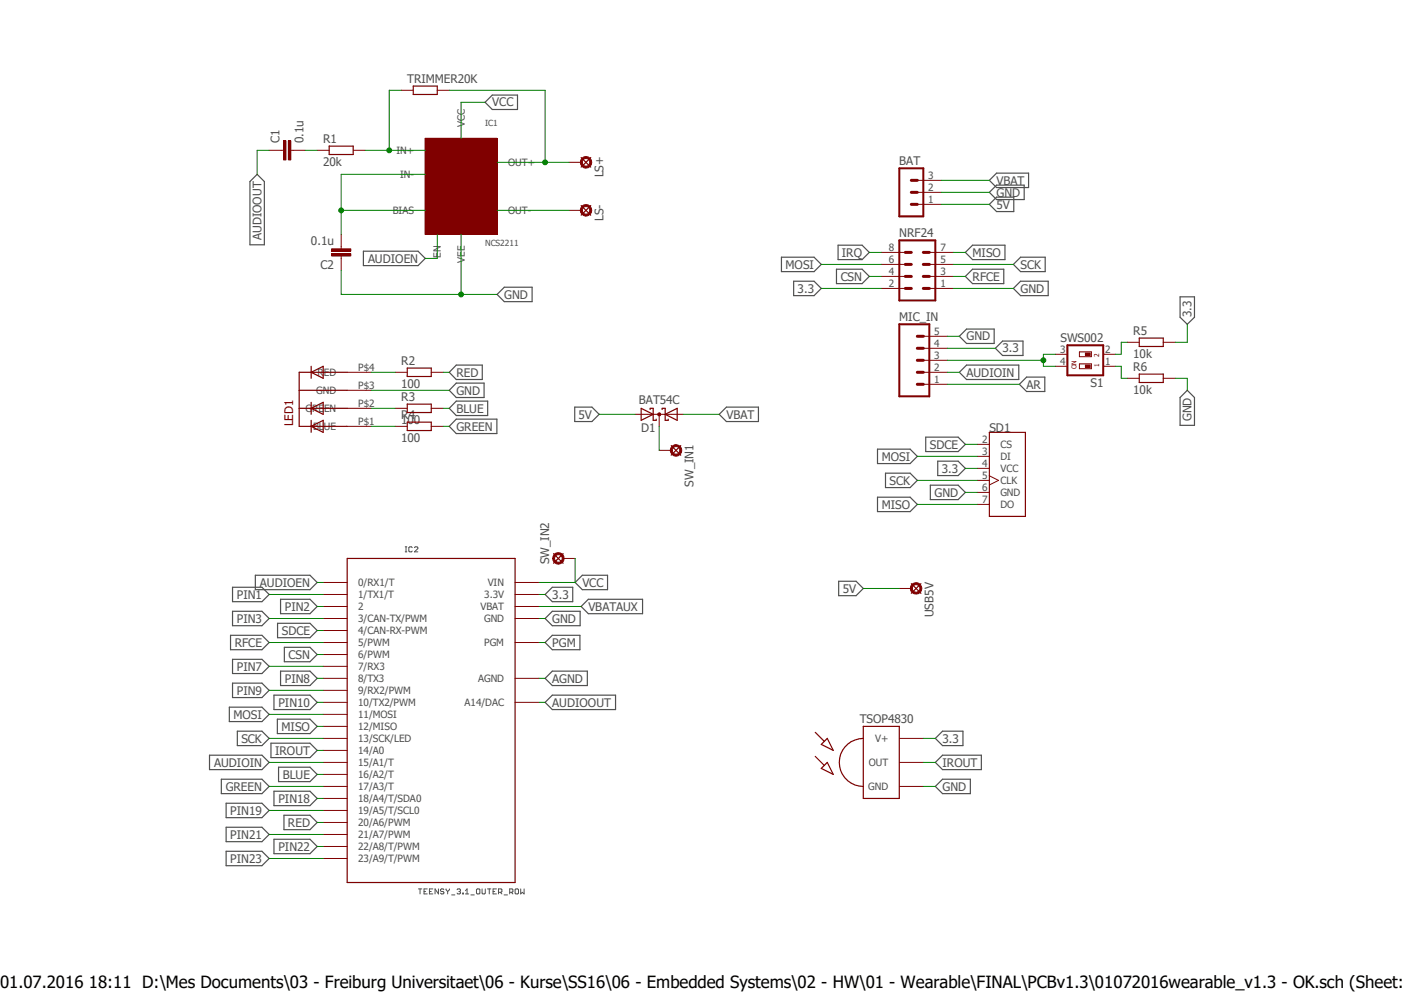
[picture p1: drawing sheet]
<svg xmlns="http://www.w3.org/2000/svg" width="297mm" height="210mm" viewBox="0 0 297 210" stroke-linecap="round" stroke-linejoin="round" font-family="sans-serif">
<path d="M44 15.2l209 174.5M253 15.2l-209 174.5" fill="none" stroke="#fff" stroke-width=".21"/>
<g fill="none" stroke="#505050" stroke-width=".21">
<path d="M85.7 116.7h.4M85.7 115.7h.4M85.9 115.7v1M87.2 115.8l-.2-.1-.5 .1v.7l.2 .2h.3l.2-.2M87.7 115.8l.1-.1h.4l.2 .1v.2l-.7 .7h.7M88.5 188h.7M88.9 188v1.1M89.7 188.6h.3M90.4 188h-.7v1.1h.7M90.8 188.6h.4M91.6 188h-.8v1.1h.8M92.8 188v1.1l-.8-1.1v1.1"/>
<path d="M93.9 188.2l-.2-.2-.5 .2 .2 .4h.3l.2 .1-.2 .4-.5-.2M94.4 188l.3 .6M94.7 188.6v.5M95.1 188l-.4 .6M95.5 189.3h.7M96.7 188.2l.2-.2h.3l.2 .2-.2 .4M97.1 188.6h.1M97.2 188.6l.2 .1-.2 .4h-.3l-.2-.2M97.9 188.9h.1v.2h-.1zM98.5 189.1h.6M98.5 188.4l.3-.4v1.1M99.6 189.3h.7"/>
<path d="M101 188h.3l.2 .2v.7l-.2 .2h-.3l-.2-.2v-.7zM102 188v.9l.2 .2h.3l.2-.2v-.9M103.1 188h.7M103.5 188v1.1M104.3 188.6h.3M105 188h-.7v1.1h.7M105.5 188.7h.5l.2-.1v-.4l-.2-.2h-.5v1.1M105.8 188.7l.4 .4M106.6 189.3h.8M107.8 188.7h.5l.2-.1v-.4l-.2-.2h-.5v1.1M108.2 188.7l.3 .4M109.1 188h.4l.2 .2v.7l-.2 .2h-.4l-.1-.2v-.7z"/>
<path d="M110.2 188v1.1l.3-.4 .4 .4v-1.1"/>
</g>
<g fill="none" stroke="#505050" stroke-width=".25">
<path d="M52.9 38.4l1.5-1.5 1.5 1.5v13.4h-3zM102.6 21.6l1.5-1.5h5.4v3.1h-5.4zM210.8 36.6h6.8v3.1h-6.8l-1.5-1.6zM76.9 53.1h11.5l1.6 1.6-1.6 1.5h-11.5zM165.3 54.4h6.9l1.5 1.5-1.5 1.5h-6.9zM167.9 59.5h4.3l1.5 1.5-1.5 1.5h-4.3zM177 56.9h5.4l1.5 1.6-1.5 1.5h-5.4zM177.3 51.9h5.1l1.5 1.5-1.5 1.5h-5.1zM205.7 51.9h6.9v3h-6.9l-1.5-1.5zM205.7 56.9h6.6v3.1h-6.6l-1.5-1.5zM209.3 40.7l1.5-1.5h5.9v3h-5.9zM209.3 43.2l1.5-1.5h3.7v3h-3.7z"/>
<path d="M214.4 55.9l1.5-1.5h5.2v3h-5.2zM96.5 77.2h5.5v3.1h-5.5l-1.5-1.6zM105.2 62.3l1.5-1.6h5.9v3.1h-5.9zM202.9 71.1l1.6-1.5h5.8v3h-5.8zM202.9 78.7l1.6-1.5h11v3.1h-11zM212.1 72.1h4.3v3.1h-4.3l-1.5-1.5zM214.4 61l1.5-1.5h5.8v3h-5.8zM249.6 62.8h3.1v4.3l-1.5 1.5-1.6-1.5zM96.5 81h5.9v3.1h-5.9l-1.5-1.6zM96.5 88.6h8.6v3.1h-8.6l-1.5-1.5zM96.5 84.8h6.7v3.1h-6.7l-1.5-1.5zM121.6 86.1h3.6l1.5 1.5-1.5 1.6h-3.6z"/>
<path d="M152.1 87.6l1.6-1.5h6.7v3.1h-6.7zM185.6 95h6.9l1.6 1.5-1.6 1.5h-6.9zM195.8 92.5h6.9l1.5 1.5-1.5 1.5h-6.9zM198.4 97.5h4.3l1.5 1.6-1.5 1.5h-4.3zM215.6 81.3l1.6-1.5h3.8v3h-3.8zM251.2 82.5l1.5 1.6v5.9h-3.1v-5.9zM185.6 105.2h6.9l1.6 1.5-1.6 1.5h-6.9zM187.3 100.1h5.2l1.6 1.5-1.6 1.5h-5.2zM196.8 102.6h5.9l1.5 1.5-1.5 1.6h-5.9zM48.8 134.4h6.6l1.5 1.5-1.5 1.5h-6.6zM49.2 129.3h6.2l1.5 1.5-1.5 1.5h-6.2zM49.2 124.2h6.2l1.5 1.5-1.5 1.6h-6.2z"/>
<path d="M49.2 139.4h6.2l1.5 1.5-1.5 1.6h-6.2zM54 121.7h11.6l1.5 1.5-1.5 1.5h-11.6zM58.7 131.8h6.9l1.5 1.5-1.5 1.6h-6.9zM59.4 126.7h6.2l1.5 1.6-1.5 1.5h-6.2zM60.2 136.9h5.4l1.5 1.5-1.5 1.6h-5.4zM115.3 130.8l1.5-1.5h5.9v3h-5.9zM115.3 125.7l1.5-1.5h4.4v3.1h-4.4zM115.3 135.9l1.5-1.5h5.9v3h-5.9zM121.7 123.2l1.5-1.5h5.3v3h-5.3zM122.9 128.3l1.6-1.6h11.4v3.1h-11.4zM177.4 122.9h3.7l1.5 1.6-1.5 1.5h-3.7zM44.3 159.7h11.1l1.5 1.5-1.5 1.6h-11.1z"/>
<path d="M48.5 149.6h6.9l1.5 1.5-1.5 1.5h-6.9zM49.2 144.5h6.2l1.5 1.5-1.5 1.5h-6.2zM50.2 154.6h5.2l1.5 1.6-1.5 1.5h-5.2zM57.3 157.2h8.3l1.5 1.5-1.5 1.5h-8.3zM58 147h7.6l1.5 1.5-1.5 1.6h-7.6zM58.7 152.1h6.9l1.5 1.5-1.5 1.6h-6.9zM59.4 141.9h6.2l1.5 1.6-1.5 1.5h-6.2zM115.3 148.5l1.5-1.5h13.4v3.1h-13.4zM115.3 143.5l1.5-1.6h7.4v3.1h-7.4zM199.4 154.6h4.3v3.1h-4.3l-1.5-1.5zM199.4 159.7h8.2v3.1h-8.2l-1.5-1.6zM46.8 164.8h8.6l1.5 1.5-1.5 1.6h-8.6z"/>
<path d="M47.8 169.9h7.6l1.5 1.5-1.5 1.5h-7.6zM47.8 175h7.6l1.5 1.5-1.5 1.5h-7.6zM58 167.3h7.6l1.5 1.6-1.5 1.5h-7.6zM58 177.5h7.6l1.5 1.5-1.5 1.6h-7.6zM58.9 162.3h6.7l1.5 1.5-1.5 1.5h-6.7zM60.1 172.4h5.5l1.5 1.5-1.5 1.6h-5.5zM199.4 164.8h5.9v3.1h-5.9l-1.5-1.6zM47.8 180h7.6l1.5 1.6-1.5 1.5h-7.6z"/>
</g>
<path d="M190.2 35.6h5.1v10.2h-5.1zM190.2 50.8h7.7v12.7h-7.7z" fill="none" stroke="#800000" stroke-width=".42"/>
<path d="M192.8 38.1h1.3M191.5 55.9h1.3M191.5 58.5h1.3M191.5 53.4h1.3M192.8 40.7h1.3M192.8 43.2h1.3M195.3 55.9h1.3M195.3 58.5h1.3M195.3 53.4h1.3M191.5 61h1.3M195.3 61h1.3" fill="none" stroke="#800000" stroke-width=".64"/>
<path d="M194.1 38.1h5M186.4 58.5h5.1M186.4 55.9h5.1M186.4 53.4h5.1M194.1 43.2h5M194.1 40.7h5M196.6 58.5h5.1M196.6 55.9h5.1M196.6 53.4h5.1M186.4 61h5.1M196.6 61h5.1M136.9 87.6h5.1" fill="none" stroke="#800000" stroke-width=".21"/>
<path d="M135.6 86.4l2.6 1.2-2.6 1.3zM137.5 86.6v-.2h.7v2.5h.6v-.3M140.1 86.6v-.2h.6v2.5h.7v-.3M140.7 87.6l2.6-1.2v2.5z" fill="none" stroke="#800000" stroke-width=".25"/>
<path d="M139.2 87.4l.2-.1 .3 .1v.5h-.5l-.1-.3z" fill-rule="evenodd" fill="#800000"/>
<g fill="none" stroke="#800000" stroke-width=".21">
<path d="M195.3 78.7h5.1M195.3 76.2h5.1M195.3 73.7h5.1M195.3 71.1h5.1M134.4 87.6h2.5M139.2 87.4l.2-.1 .3 .1v.5h-.5l-.1-.3zM139.4 87.6v2.6M142 87.6h2.5M195.3 81.3h5.1M68.4 138.4h5M68.4 135.9h5M68.4 133.3h5"/>
<path d="M68.4 130.8h5M68.4 128.3h5M68.4 125.7h5M68.4 123.2h5M109 135.9h5M109 130.8h5M109 128.3h5M109 125.7h5M109 123.2h5M68.4 153.6h5M68.4 151.1h5M68.4 148.5h5"/>
<path d="M68.4 146h5M68.4 143.5h5M68.4 140.9h5M68.4 158.7h5M68.4 156.2h5M109 148.5h5M109 143.5h5M68.4 179h5M68.4 176.5h5M68.4 173.9h5M68.4 171.4h5M68.4 168.9h5"/>
<path d="M68.4 166.3h5M68.4 163.8h5M68.4 161.2h5M68.4 181.6h5"/>
</g>
<path d="M73.4 118.1h35.6v68.5h-35.6z" fill="none" stroke="#800000" stroke-width=".25"/>
<path d="M190.2 68.6h6.4v15.2h-6.4z" fill="none" stroke="#800000" stroke-width=".42"/>
<path d="M194.1 76.2h1.2M194.1 78.7h1.2M194.1 71.1h1.2M194.1 73.7h1.2M194.1 81.3h1.2" fill="none" stroke="#800000" stroke-width=".64"/>
<path d="M89.9 29.3h15.3v20.3h-15.3z" fill-rule="evenodd" fill="#800000"/>
<path d="M59.5 31.8h.5M61.5 31.8h.5M67.1 31.8h2.5M74.7 31.8h2.6M89.9 29.3h15.3v20.3h-15.3z" fill="none" stroke="#800000" stroke-width=".21"/>
<path d="M69.6 30.9h5.1v1.8h-5.1z" fill="none" stroke="#800000" stroke-width=".25"/>
<path d="M60 29.8h.5v4h-.5z" fill-rule="evenodd" fill="#800000"/>
<path d="M60 29.8h.5v4h-.5z" fill="none" stroke="#800000" stroke-width=".21"/>
<path d="M61 29.8h.5v4h-.5z" fill-rule="evenodd" fill="#800000"/>
<path d="M84.9 19.1h2.5M92.5 19.1h2.5M56.9 31.8h2.6M61 29.8h.5v4h-.5zM62 31.8h2.6M72.2 52.1v.5M72.2 54.1v.6" fill="none" stroke="#800000" stroke-width=".21"/>
<path d="M87.4 18.2h5.1v1.8h-5.1z" fill="none" stroke="#800000" stroke-width=".25"/>
<path d="M70.1 53.6h4.1v.5h-4.1z" fill-rule="evenodd" fill="#800000"/>
<path d="M70.1 53.6h4.1v.5h-4.1z" fill="none" stroke="#800000" stroke-width=".21"/>
<path d="M70.1 52.6h4.1v.5h-4.1z" fill-rule="evenodd" fill="#800000"/>
<g fill="none" stroke="#800000" stroke-width=".21">
<path d="M70.1 52.6h4.1v.5h-4.1zM72.2 49.6v2.5M72.2 54.7v2.5M73.4 78.7h5.1M83.6 78.7h2.5M91.2 78.7h2.6M73.4 90.2h5.1M73.4 86.4h5.1M73.4 82.5h5.1M83.6 90.2h2.5M83.6 86.4h2.5M91.2 90.2h2.6"/>
<path d="M91.2 86.4h2.6M206.8 94h2.5M206.8 96.5h2.5M206.8 99.1h2.5M206.8 101.6h2.5M206.8 106.7h2.5M206.8 104.1h2.5M209.3 100.6l1.9 1-1.9 1"/>
</g>
<g fill="none" stroke="#800000" stroke-width=".25">
<path d="M122.9 33.3l2.1 2M125 33.3l-2.1 2M65.8 77.5v2.5M65.8 78.7l2.6-1.2v2.5zM73.4 78.7h-10.1v11.5h10.1M86.1 77.9h5.1v1.7h-5.1zM63.3 86.4h10.1M63.3 82.5h10.1M65.8 85.1v2.5M65.8 88.9v2.5M65.8 90.2l2.6-1.3v2.5zM65.8 86.4l2.6-1.3v2.5z"/>
<path d="M86.1 85.5h5.1v1.7h-5.1zM86.1 89.3h5.1v1.8h-5.1zM209.3 91.4h7.6v17.8h-7.6z"/>
</g>
<path d="M123.1 33.5a1.21 1.21 0 0 1 1.9 .2 1.21 1.21 0 0 1-.7 1.8 1.21 1.21 0 0 1-1.5-1.2h.3a.8 .8 0 0 1 1.1-.8 .8 .8 0 0 1 .4 1.3 .8 .8 0 0 1-1.4-.2l-.1-.3h-.3z" fill-rule="evenodd" fill="#800000"/>
<path d="M120.4 34.3h2.5M123.1 33.5a1.21 1.21 0 0 1 1.9 .2 1.21 1.21 0 0 1-.7 1.8 1.21 1.21 0 0 1-1.5-1.2h.3a.8 .8 0 0 1 1.1-.8 .8 .8 0 0 1 .4 1.3 .8 .8 0 0 1-1.4-.2l-.1-.3h-.3z" fill="none" stroke="#800000" stroke-width=".21"/>
<path d="M122.9 43.5l2.1 2M125 43.5l-2.1 2" fill="none" stroke="#800000" stroke-width=".25"/>
<path d="M123.1 43.6a1.22 1.22 0 0 1 1.9 .2 1.22 1.22 0 0 1-.7 1.8 1.22 1.22 0 0 1-1.5-1.1h.3a.81 .81 0 0 1 1.1-.8 .81 .81 0 0 1 .4 1.2 .81 .81 0 0 1-1.4-.1l-.1-.3h-.3z" fill-rule="evenodd" fill="#800000"/>
<path d="M120.4 44.5h2.5M123.1 43.6a1.22 1.22 0 0 1 1.9 .2 1.22 1.22 0 0 1-.7 1.8 1.22 1.22 0 0 1-1.5-1.1h.3a.81 .81 0 0 1 1.1-.8 .81 .81 0 0 1 .4 1.2 .81 .81 0 0 1-1.4-.1l-.1-.3h-.3z" fill="none" stroke="#800000" stroke-width=".21"/>
<path d="M192.8 123.4l2 2.1M194.8 123.4l-2 2.1" fill="none" stroke="#800000" stroke-width=".25"/>
<path d="M192.9 123.6a1.22 1.22 0 0 1 1.9 .2 1.22 1.22 0 0 1-.7 1.8 1.22 1.22 0 0 1-1.5-1.1h.4a.83 .83 0 0 1 1.2-.8 .83 .83 0 0 1 .2 1.4 .83 .83 0 0 1-1.4-.3v-.3h-.4z" fill-rule="evenodd" fill="#800000"/>
<path d="M190.2 124.5h2.6M192.9 123.6a1.22 1.22 0 0 1 1.9 .2 1.22 1.22 0 0 1-.7 1.8 1.22 1.22 0 0 1-1.5-1.1h.4a.83 .83 0 0 1 1.2-.8 .83 .83 0 0 1 .2 1.4 .83 .83 0 0 1-1.4-.3v-.3h-.4z" fill="none" stroke="#800000" stroke-width=".21"/>
<path d="M142 94.2l2 2.1M144 94.2l-2 2.1" fill="none" stroke="#800000" stroke-width=".25"/>
<path d="M142.2 94.4a1.22 1.22 0 0 1 1.9 .3 1.22 1.22 0 0 1-.8 1.8 1.22 1.22 0 0 1-1.5-1.3h.4a.82 .82 0 0 1 1.2-.7 .82 .82 0 0 1 .2 1.4 .82 .82 0 0 1-1.4-.4v-.3h-.4z" fill-rule="evenodd" fill="#800000"/>
<path d="M139.4 95.2h2.6M142.2 94.4a1.22 1.22 0 0 1 1.9 .3 1.22 1.22 0 0 1-.8 1.8 1.22 1.22 0 0 1-1.5-1.3h.4a.82 .82 0 0 1 1.2-.7 .82 .82 0 0 1 .2 1.4 .82 .82 0 0 1-1.4-.4v-.3h-.4z" fill="none" stroke="#800000" stroke-width=".21"/>
<path d="M117.1 117.1l2 2M119.1 117.1l-2 2" fill="none" stroke="#800000" stroke-width=".25"/>
<path d="M117.3 117.2a1.22 1.22 0 0 1 1.9 .2 1.22 1.22 0 0 1-.7 1.8 1.22 1.22 0 0 1-1.6-1.1h.4a.81 .81 0 0 1 1.1-.8 .81 .81 0 0 1 .3 1.3 .81 .81 0 0 1-1.3-.2l-.1-.3h-.4z" fill-rule="evenodd" fill="#800000"/>
<path d="M228.3 74.4h2.6v1h-2.6zM228.3 77h2.6v1h-2.6zM117.3 117.2a1.22 1.22 0 0 1 1.9 .2 1.22 1.22 0 0 1-.7 1.8 1.22 1.22 0 0 1-1.6-1.1h.4a.81 .81 0 0 1 1.1-.8 .81 .81 0 0 1 .3 1.3 .81 .81 0 0 1-1.3-.2l-.1-.3h-.4zM119.1 118.1h2.6" fill="none" stroke="#800000" stroke-width=".21"/>
<path d="M225.8 73h7.6v6.4h-7.6z" fill="none" stroke="#800000" stroke-width=".42"/>
<path d="M229.6 77.2h1v.5h-1z" fill-rule="evenodd" fill="#800000"/>
<path d="M229.6 77.2h1v.5h-1z" fill="none" stroke="#800000" stroke-width=".21"/>
<path d="M229.6 74.7h1v.5h-1z" fill-rule="evenodd" fill="#800000"/>
<path d="M223.3 74.9h2.5M223.3 77.5h2.5M229.6 74.7h1v.5h-1zM233.4 74.9h2.5M233.4 77.5h2.5M238.5 72.4h2.5M246.1 72.4h2.5M238.5 80h2.5M246.1 80h2.5M190.2 156.2h5.1M190.2 166.3h5.1M190.2 161.2h5.1" fill="none" stroke="#800000" stroke-width=".21"/>
<path d="M241 71.5h5.1v1.8h-5.1zM241 79.1h5.1v1.8h-5.1zM172.5 154.9l1.9 1.9M172.5 160l1.9 1.9M175 156.2l1.3 2.5-2.6-1.3zM182.6 153.6h7.6v15.3h-7.6zM182.6 156.2a5.1 5.1 0 0 0-5.1 5 5.1 5.1 0 0 0 5.1 5.1M175 161.2l1.3 2.6-2.6-1.3z" fill="none" stroke="#800000" stroke-width=".25"/>
<path d="M72.2 57.2v5.1h33M97.5 49.6v12.7M199.1 40.7h10.2M200.4 71.1h2.5M201.7 61h12.7M114 130.8h1.3" fill="none" stroke="#008000" stroke-width=".21"/>
<circle cx="97.5" cy="62.3" r=".51" fill="#008000"/>
<g fill="none" stroke="#008000" stroke-width=".21">
<path d="M56.9 31.8h-2.5v5.1M102.6 21.6h-5.1v7.7M199.1 38.1h10.2M173.7 55.9h12.7M183.9 53.4h2.5M183.9 58.5h2.5M199.1 43.2h10.2M201.7 53.4h2.5M201.7 55.9h12.7M173.7 61h12.7M200.4 73.7h10.2M200.4 78.7h2.5"/>
<path d="M200.4 76.2h20.3M223.3 74.9h-2.6v2.6h2.6M251.2 68.6v3.8h-2.6M78.5 82.5h16.5M126.7 87.6h7.7M139.4 90.2v5M144.5 87.6h7.6M194.1 96.5h12.7M204.2 99.1h2.6M248.6 80h2.6v2.5M121.7 118.1v5.1h-7.7M194.1 106.7h12.7"/>
<path d="M194.1 101.6h12.7M204.2 104.1h2.6M67.1 138.4h1.3M114 125.7h1.3M182.6 124.5h7.6M56.9 156.2h11.5M56.9 151.1h11.5M67.1 153.6h1.3M114 148.5h1.3M195.3 156.2h2.6M56.9 161.2h11.5M195.3 166.3h2.6"/>
<circle cx="97.5" cy="62.3" r=".51"/>
</g>
<circle cx="220.7" cy="76.2" r=".51" fill="#008000"/>
<g fill="none" stroke="#008000" stroke-width=".21">
<path d="M95 19.1h20.3v15.2M105.2 34.3h15.2M200.4 81.3h15.2"/>
<circle cx="220.7" cy="76.2" r=".51"/>
</g>
<circle cx="115.3" cy="34.3" r=".51" fill="#008000"/>
<g fill="none" stroke="#008000" stroke-width=".21">
<path d="M84.9 19.1h-2.6v12.7M77.3 31.8h12.7"/>
<circle cx="115.3" cy="34.3" r=".51"/>
</g>
<circle cx="82.3" cy="31.8" r=".51" fill="#008000"/>
<g fill="none" stroke="#008000" stroke-width=".21">
<path d="M64.6 31.8h2.5M90 36.9h-17.8v12.7M72.2 44.5h17.8"/>
<circle cx="82.3" cy="31.8" r=".51"/>
</g>
<circle cx="72.2" cy="44.5" r=".51" fill="#008000"/>
<g fill="none" stroke="#008000" stroke-width=".21">
<path d="M92.5 49.6v5.1h-2.5M105.2 44.5h15.2M201.7 58.5h2.5M78.5 78.7h5.1M93.8 78.7h1.2M235.9 77.5h1.3v2.5h1.3M238.5 72.4h-1.3v2.5h-1.3M78.5 90.2h5.1M78.5 86.4h5.1M93.8 90.2h1.2M93.8 86.4h1.2M204.2 94h2.6"/>
<path d="M56.9 135.9h11.5M56.9 125.7h11.5M56.9 130.8h11.5M67.1 133.3h1.3M67.1 128.3h1.3M67.1 123.2h1.3M114 135.9h1.3M114 128.3h8.9M56.9 146h11.5M56.9 140.9h11.5M67.1 143.5h1.3M67.1 148.5h1.3"/>
<path d="M67.1 158.7h1.3M114 143.5h1.3M56.9 166.3h11.5M56.9 171.4h11.5M56.9 176.5h11.5M67.1 173.9h1.3M67.1 163.8h1.3M67.1 168.9h1.3M67.1 179h1.3M195.3 161.2h2.6M56.9 181.6h11.5"/>
<circle cx="72.2" cy="44.5" r=".51"/>
</g>
<text font-size="3.6" x="0" y="209">01.07.2016 18:11 D:\Mes Documents\03 - Freiburg Universitaet\06 - Kurse\SS16\06 - Embedded Systems\02 - HW\01 - Wearable\FINAL\PCBv1.3\01072016wearable_v1.3 - OK.sch (Sheet:</text>
<g font-size="2.5" fill="#505050">
<text x="86.1" y="17.6">TRIMMER20K</text>
<text x="104.1" y="22.5">VCC</text>
<text x="59.1" y="30.3" transform="rotate(-90 59.1 30.3)">C1</text>
<text x="64.2" y="30.3" transform="rotate(-90 64.2 30.3)">0.1u</text>
<text x="68.4" y="35.1">20k</text>
<text x="68.4" y="30.3">R1</text>
<text x="190.2" y="34.8">BAT</text>
<text x="127.6" y="37.5" transform="rotate(-90 127.6 37.5)">LS+</text>
<text x="210.8" y="41.6">GND</text>
<text x="210.8" y="39">VBAT</text>
<text x="127.6" y="46.7" transform="rotate(-90 127.6 46.7)">LS-</text>
<text x="210.8" y="44.1">5V</text>
<text x="55.3" y="50.8" transform="rotate(-90 55.3 50.8)">AUDIOOUT</text>
<text x="65.8" y="51.7">0.1u</text>
<text x="190.2" y="50.1">NRF24</text>
<text x="67.8" y="56.8">C2</text>
<text x="77.9" y="55.5">AUDIOEN</text>
<text x="166.2" y="56.8">MOSI</text>
<text x="177.8" y="59.4">CSN</text>
<text x="178.1" y="54.3">IRQ</text>
<text x="205.7" y="54.3">MISO</text>
<text x="205.7" y="59.4">RFCE</text>
<text x="215.9" y="56.8">SCK</text>
<text x="106.7" y="63.2">GND</text>
<text x="168.7" y="61.9">3.3</text>
<text x="215.9" y="61.9">GND</text>
<text x="190.2" y="67.9">MIC_IN</text>
<text x="239.7" y="70.9">R5</text>
<text x="252.1" y="67.1" transform="rotate(-90 252.1 67.1)">3.3</text>
<text x="84.9" y="77.3">R2</text>
<text x="204.5" y="72">GND</text>
<text x="212.1" y="74.6">3.3</text>
<text x="224.3" y="72.3">SWS002</text>
<text x="239.7" y="75.7">10k</text>
<text x="84.9" y="82">100</text>
<text x="96.6" y="83.4">GND</text>
<text x="96.6" y="79.6">RED</text>
<text x="204.5" y="79.6">AUDIOIN</text>
<text x="217.2" y="82.2">AR</text>
<text x="230.7" y="81.8">S1</text>
<text x="239.7" y="83.3">10k</text>
<text x="239.7" y="78.5">R6</text>
<text x="84.9" y="89.7">100</text>
<text x="84.9" y="84.9">R3</text>
<text x="84.9" y="88.7">R4</text>
<text x="96.6" y="87.3">BLUE</text>
<text x="122.4" y="88.5">5V</text>
<text x="135.2" y="85.5">BAT54C</text>
<text x="153.7" y="88.5">VBAT</text>
<text x="252.1" y="89.1" transform="rotate(-90 252.1 89.1)">GND</text>
<text x="84.9" y="93.5">100</text>
<text x="96.6" y="91.1">GREEN</text>
<text x="135.6" y="91.4">D1</text>
<text x="196.7" y="94.9">SDCE</text>
<text x="209.3" y="91.4">SD1</text>
<text x="186.5" y="97.4">MOSI</text>
<text x="199.2" y="100">3.3</text>
<text x="146.7" y="102.9" transform="rotate(-90 146.7 102.9)">SW_IN1</text>
<text x="186.5" y="107.6">MISO</text>
<text x="188.2" y="102.5">SCK</text>
<text x="197.7" y="105">GND</text>
<text x="116.2" y="119.4" transform="rotate(-90 116.2 119.4)">SW_IN2</text>
<text x="55" y="124.1">AUDIOEN</text>
<text x="123.2" y="124.1">VCC</text>
<text x="178.3" y="125.4">5V</text>
<text x="50.1" y="126.6">PIN1</text>
<text x="50.1" y="131.7">PIN3</text>
<text x="60.2" y="129.2">PIN2</text>
<text x="116.8" y="131.7">GND</text>
<text x="116.8" y="126.6">3.3</text>
<text x="124.5" y="129.2">VBATAUX</text>
<text x="197.5" y="130.6" transform="rotate(-90 197.5 130.6)">USB5V</text>
<text x="49.7" y="136.8">RFCE</text>
<text x="59.6" y="134.2">SDCE</text>
<text x="116.8" y="136.8">PGM</text>
<text x="50.1" y="141.9">PIN7</text>
<text x="61" y="139.3">CSN</text>
<text x="50.1" y="146.9">PIN9</text>
<text x="58.9" y="149.4">PIN10</text>
<text x="60.2" y="144.4">PIN8</text>
<text x="116.8" y="149.4">AUDIOOUT</text>
<text x="116.8" y="144.4">AGND</text>
<text x="49.4" y="152">MOSI</text>
<text x="59.6" y="154.5">MISO</text>
<text x="181.9" y="152.9">TSOP4830</text>
<text x="51.1" y="157.1">SCK</text>
<text x="58.2" y="159.6">IROUT</text>
<text x="199.4" y="157.1">3.3</text>
<text x="45.3" y="162.1">AUDIOIN</text>
<text x="47.8" y="167.2">GREEN</text>
<text x="59.8" y="164.7">BLUE</text>
<text x="199.4" y="167.2">GND</text>
<text x="199.4" y="162.1">IROUT</text>
<text x="48.7" y="172.3">PIN19</text>
<text x="58.9" y="169.8">PIN18</text>
<text x="48.7" y="177.4">PIN21</text>
<text x="58.9" y="179.9">PIN22</text>
<text x="60.9" y="174.8">RED</text>
<text x="48.7" y="182.5">PIN23</text>
</g>
<text font-size="2.5" fill="#800000" x="62" y="90.2" transform="rotate(-90 62 90.2)">LED1</text>
<g font-size="2.1" fill="#505050">
<text x="98.3" y="26.9" transform="rotate(-90 98.3 26.9)">VCC</text>
<text x="83.9" y="32.6">IN+</text>
<text x="107.5" y="35.1">OUT+</text>
<text x="84.6" y="37.6">IN-</text>
<text x="196.4" y="40.3">2</text>
<text x="196.4" y="37.8">3</text>
<text x="83.1" y="45.3">BIAS</text>
<text x="107.5" y="45.3">OUT-</text>
<text x="196.4" y="42.8">1</text>
<text x="188" y="53">8</text>
<text x="198.9" y="53">7</text>
<text x="93.3" y="54.5" transform="rotate(-90 93.3 54.5)">EN</text>
<text x="98.3" y="55.5" transform="rotate(-90 98.3 55.5)">VEE</text>
<text x="188" y="58.1">4</text>
<text x="188" y="55.5">6</text>
<text x="198.9" y="58.1">3</text>
<text x="198.9" y="55.5">5</text>
<text x="188" y="60.6">2</text>
<text x="198.9" y="60.6">1</text>
<text x="197.7" y="70.8">5</text>
<text x="197.7" y="75.9">3</text>
<text x="197.7" y="73.3">4</text>
<text x="224.3" y="74.6">3</text>
<text x="224.3" y="77.1">4</text>
<text x="233.8" y="77.1">1</text>
<text x="233.8" y="74.6">2</text>
<text x="66.9" y="83.3">GND</text>
<text x="67.2" y="79.5">RED</text>
<text x="75.8" y="82.2">P$3</text>
<text x="75.8" y="78.4">P$4</text>
<text x="197.7" y="80.9">1</text>
<text x="197.7" y="78.4">2</text>
<text x="64.6" y="87.1">GREEN</text>
<text x="75.8" y="89.8">P$1</text>
<text x="75.8" y="86">P$2</text>
<text x="66.3" y="90.9">BLUE</text>
<text x="207.8" y="93.6">2</text>
<text x="211.6" y="94.7">CS</text>
<text x="207.8" y="101.3">5</text>
<text x="207.8" y="96.2">3</text>
<text x="207.8" y="98.7">4</text>
<text x="211.6" y="97.3">DI</text>
<text x="211.6" y="99.8">VCC</text>
<text x="207.8" y="106.3">7</text>
<text x="207.8" y="103.8">6</text>
<text x="211.6" y="102.4">CLK</text>
<text x="211.6" y="107.4">DO</text>
<text x="211.6" y="104.9">GND</text>
<text x="75.8" y="124">0/RX1/T</text>
<text x="103.2" y="124">VIN</text>
<text x="75.8" y="131.6">3/CAN-TX/PWM</text>
<text x="75.8" y="129">2</text>
<text x="75.8" y="126.5">1/TX1/T</text>
<text x="101.6" y="129">VBAT</text>
<text x="102.4" y="131.6">GND</text>
<text x="102.4" y="126.5">3.3V</text>
<text x="75.8" y="136.7">5/PWM</text>
<text x="75.8" y="134.1">4/CAN-RX-PWM</text>
<text x="102.4" y="136.7">PGM</text>
<text x="75.8" y="141.7">7/RX3</text>
<text x="75.8" y="139.2">6/PWM</text>
<text x="75.8" y="149.3">10/TX2/PWM</text>
<text x="75.8" y="146.8">9/RX2/PWM</text>
<text x="75.8" y="144.2">8/TX3</text>
<text x="98.3" y="149.3">A14/DAC</text>
<text x="101.1" y="144.2">AGND</text>
<text x="75.8" y="154.4">12/MISO</text>
<text x="75.8" y="151.8">11/MOSI</text>
<text x="75.8" y="159.5">14/A0</text>
<text x="75.8" y="156.9">13/SCK/LED</text>
<text x="185.1" y="156.9">V+</text>
<text x="75.8" y="167.1">17/A3/T</text>
<text x="75.8" y="164.5">16/A2/T</text>
<text x="75.8" y="162">15/A1/T</text>
<text x="183.7" y="167.1">GND</text>
<text x="183.8" y="162">OUT</text>
<text x="75.8" y="172.2">19/A5/T/SCL0</text>
<text x="75.8" y="169.6">18/A4/T/SDA0</text>
<text x="75.8" y="179.8">22/A8/T/PWM</text>
<text x="75.8" y="177.2">21/A7/PWM</text>
<text x="75.8" y="174.7">20/A6/PWM</text>
<text x="75.8" y="182.3">23/A9/T/PWM</text>
</g>
<g font-size="1.8" fill="#505050">
<text x="102.6" y="26.7">IC1</text>
<text x="102.6" y="52.1">NCS2211</text>
</g>
<g font-size="1.4" fill="#800000">
<text x="232.5" y="77.7" transform="rotate(-90 232.5 77.7)">1</text>
<text x="232.5" y="75.4" transform="rotate(-90 232.5 75.4)">2</text>
<text x="227.7" y="78.1" transform="rotate(-90 227.7 78.1)">ON</text>
</g>
</svg>
